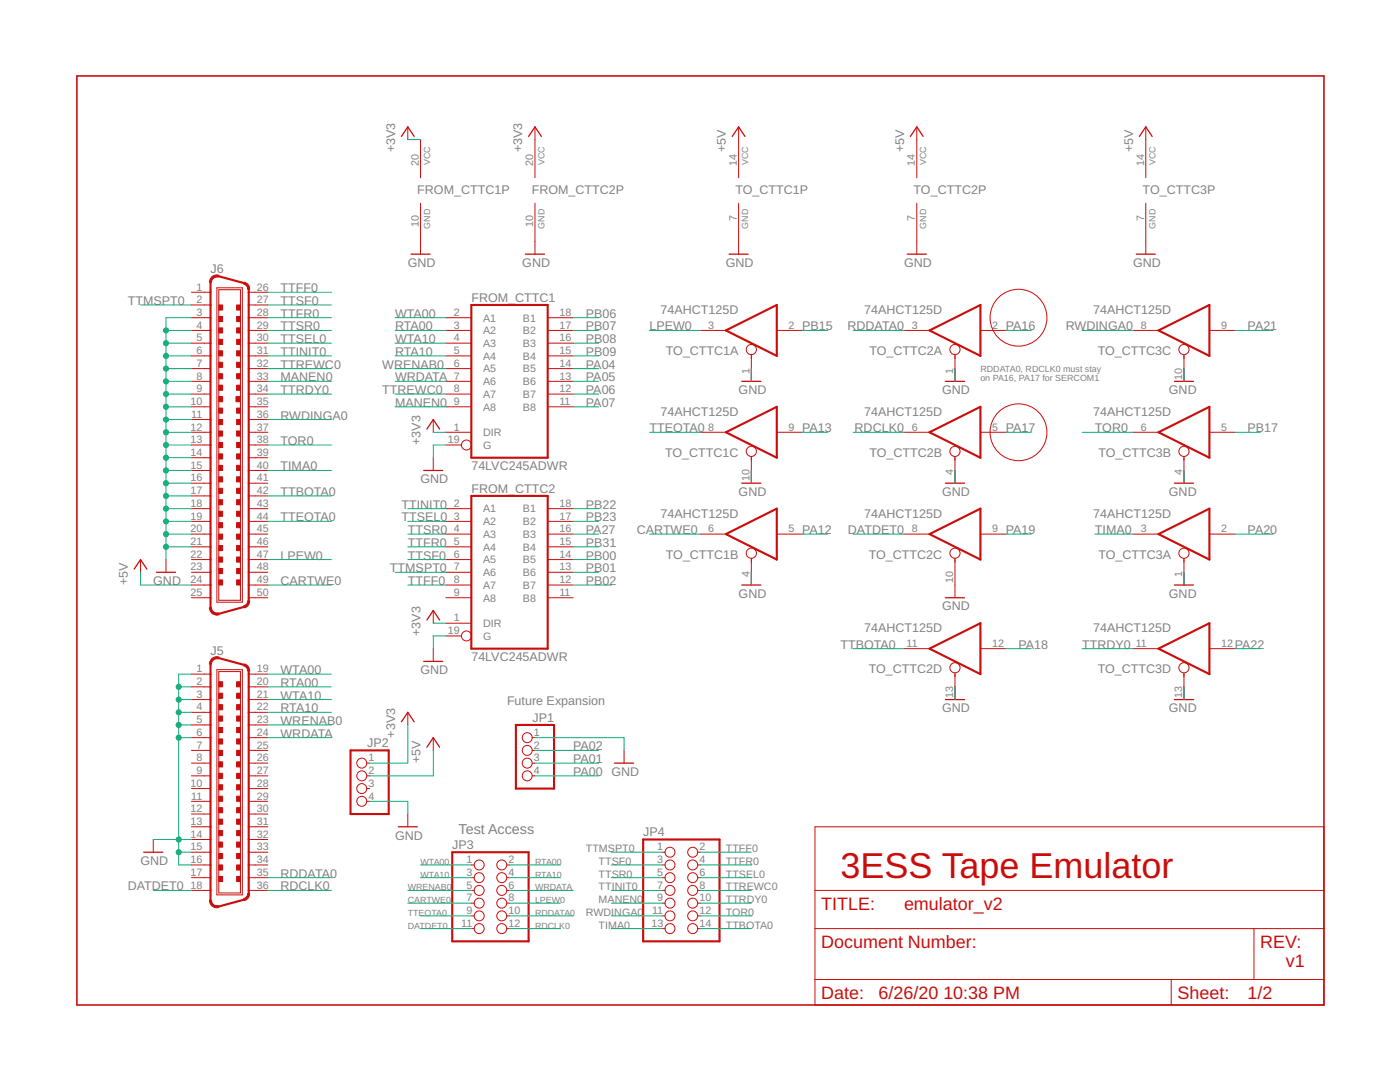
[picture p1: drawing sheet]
<svg xmlns="http://www.w3.org/2000/svg" width="279mm" height="216mm" viewBox="0 0 279 216" stroke-linecap="round" stroke-linejoin="round" font-family="sans-serif">
<g fill="none" stroke="#c90d0c" stroke-width=".2">
<path d="M81.4 25.3v2.6M83.9 27.9v7.6M106.8 25.3v10.2M147.4 25.3v10.2M183 25.3v10.2M228.7 25.3v10.2M38.2 58.3h3.8M43.3 57.4h5.1v62.8h-5.1zM43.7 57.8h4.3v62h-4.3zM49.6 58.3h3.8M83.9 40.6v10.1M106.8 40.6v10.1"/>
<path d="M147.4 40.6v10.1M183 40.6v10.1M228.7 40.6v10.1M38.2 63.4h3.8M38.2 65.9h3.8M38.2 68.5h3.8M38.2 71h3.8M38.2 73.6h3.8M38.2 76.1h3.8M38.2 78.6h3.8M38.2 60.9h3.8M49.6 63.4h3.8"/>
<path d="M49.6 65.9h3.8M49.6 68.5h3.8M49.6 71h3.8M49.6 73.6h3.8M49.6 76.1h3.8M49.6 78.6h3.8M49.6 60.9h3.8M89 63.4h5.1M89 65.9h5.1M89 68.5h5.1M89 71h5.1M89 73.6h5.1"/>
<path d="M89 76.1h5.1M89 78.6h5.1M109.3 63.4h5.1M109.3 65.9h5.1M109.3 68.5h5.1M109.3 71h5.1M109.3 73.6h5.1M109.3 76.1h5.1M109.3 78.6h5.1M139.8 65.9h5.1M149.9 70.8v5.3M155 65.9h5.1"/>
<path d="M180.4 65.9h5.1M190.6 70.8v5.3M195.7 65.9h5M226.1 65.9h5.1M236.3 70.8v5.3M241.4 65.9h5M38.2 86.3h3.8M38.2 81.2h3.8M38.2 88.8h3.8M38.2 83.7h3.8M38.2 91.3h3.8M38.2 93.9h3.8"/>
<path d="M38.2 96.4h3.8M38.2 99h3.8M49.6 86.3h3.8M49.6 81.2h3.8M49.6 88.8h3.8M49.6 83.7h3.8M49.6 91.3h3.8M49.6 93.9h3.8M49.6 96.4h3.8M49.6 99h3.8M86.5 83.7v2.6M86.5 91.3v2.6"/>
<path d="M89 86.3h5.1M89 81.2h5.1M89 88.8h3.1M109.3 81.2h5.1M139.8 86.3h5.1M149.9 91.1v5.3M155 86.3h5.1M180.4 86.3h5.1M190.6 91.1v5.3M195.7 86.3h5M226.1 86.3h5.1M236.3 91.1v5.3"/>
<path d="M241.4 86.3h5M28 111.7v2.5M33.1 111.7v2.5M38.2 101.5h3.8M38.2 104h3.8M38.2 106.6h3.8M38.2 109.1h3.8M38.2 111.7h3.8M38.2 114.2h3.8M38.2 116.7h3.8M38.2 119.3h3.8M49.6 101.5h3.8"/>
<path d="M49.6 104h3.8M49.6 106.6h3.8M49.6 109.1h3.8M49.6 111.7h3.8M49.6 114.2h3.8M49.6 116.7h3.8M49.6 119.3h3.8M89 101.5h5.1M89 104h5.1M89 106.6h5.1M89 109.1h5.1M89 111.7h5.1"/>
<path d="M89 114.2h5.1M89 116.7h5.1M89 119.3h5.1M109.3 101.5h5.1M109.3 104h5.1M109.3 106.6h5.1M109.3 109.1h5.1M109.3 111.7h5.1M109.3 114.2h5.1M109.3 116.7h5.1M109.3 119.3h5.1M139.8 106.6h5.1"/>
<path d="M149.9 111.4v5.3M155 106.6h5.1M180.4 106.6h5.1M190.6 111.4v7.9M195.7 106.6h5M226.1 106.6h5.1M236.3 111.4v5.3M241.4 106.6h5M38.2 134.5h3.8M38.2 137.1h3.8M38.2 139.6h3.8M43.3 133.6h5.1v45h-5.1z"/>
<path d="M43.7 134h4.3v44.2h-4.3zM49.6 134.5h3.8M49.6 137.1h3.8M49.6 139.6h3.8M86.5 121.8v2.6M86.5 129.4v2.6M89 124.4h5.1M89 126.9h3.1M180.4 129.4h5.1M190.6 134.3v5.3M195.7 129.4h5M226.1 129.4h5.1"/>
<path d="M236.3 134.3v5.3M241.4 129.4h5M38.2 142.1h3.8M38.2 144.7h3.8M38.2 147.2h3.8M38.2 154.8h3.8M38.2 157.4h3.8M38.2 159.9h3.8M38.2 149.7h3.8M38.2 152.3h3.8M49.6 142.1h3.8M49.6 144.7h3.8"/>
<path d="M49.6 147.2h3.8M49.6 154.8h3.8M49.6 157.4h3.8M49.6 159.9h3.8M49.6 149.7h3.8M49.6 152.3h3.8M73.2 154.8h.6M73.2 157.4h.6M73.2 159.9h.6M73.2 152.3h.6M81.4 142.1v2.6M86.5 147.2v2.5"/>
<path d="M106.2 147.2h.6M106.2 154.8h.6M106.2 149.7h.6M106.2 152.3h.6M124.5 149.7v2.6M30.6 167.5v2.6M38.2 165h3.8M38.2 177.7h3.8M38.2 170.1h3.8M38.2 172.6h3.8M38.2 175.1h3.8M38.2 167.5h3.8"/>
<path d="M38.2 162.4h3.8M49.6 165h3.8M49.6 177.7h3.8M49.6 170.1h3.8M49.6 172.6h3.8M49.6 175.1h3.8M49.6 167.5h3.8M49.6 162.4h3.8M81.4 162.4v2.6M94.1 177.7h.5M94.1 172.6h.5M94.1 175.1h.5"/>
<path d="M101.1 177.7h.6M101.1 172.6h.6M101.1 175.1h.6M132.2 177.7h.5M132.2 170.1h.5M132.2 172.6h.5M132.2 175.1h.5M139.2 177.7h.6M139.2 170.1h.6M139.2 172.6h.6M139.2 175.1h.6M162.6 165h101.6v35.5h-101.6z"/>
<path d="M162.6 177.7h101.6M94.1 185.3h.5M94.1 180.2h.5M94.1 182.8h.5M101.1 185.3h.6M101.1 180.2h.6M101.1 182.8h.6M132.2 185.3h.5M132.2 180.2h.5M132.2 182.8h.5M139.2 185.3h.6M139.2 180.2h.6"/>
<path d="M139.2 182.8h.6M162.6 185.3h101.6M162.6 195.5h101.6M233.7 195.5v5M250.3 185.3v10.2"/>
<circle cx="149.9" cy="69.7" r="1.02"/>
<circle cx="190.6" cy="69.7" r="1.02"/>
<circle cx="203.3" cy="63.4" r="5.7"/>
<circle cx="236.3" cy="69.7" r="1.02"/>
<circle cx="93.1" cy="88.8" r=".99"/>
<circle cx="149.9" cy="90.1" r="1.02"/>
<circle cx="190.6" cy="90.1" r="1.02"/>
<circle cx="203.3" cy="86.3" r="5.7"/>
<circle cx="236.3" cy="90.1" r="1.02"/>
<circle cx="149.9" cy="110.4" r="1.02"/>
<circle cx="190.6" cy="110.4" r="1.02"/>
<circle cx="236.3" cy="110.4" r="1.02"/>
<circle cx="93.1" cy="126.9" r=".99"/>
<circle cx="190.6" cy="133.2" r="1.02"/>
<circle cx="236.3" cy="133.2" r="1.02"/>
<circle cx="72.2" cy="152.3" r=".99"/>
<circle cx="72.2" cy="157.4" r=".99"/>
<circle cx="72.2" cy="154.8" r=".99"/>
<circle cx="72.2" cy="159.9" r=".99"/>
<circle cx="105.2" cy="152.3" r=".99"/>
<circle cx="105.2" cy="147.2" r=".99"/>
<circle cx="105.2" cy="149.7" r=".99"/>
<circle cx="105.2" cy="154.8" r=".99"/>
<circle cx="95.6" cy="172.6" r=".99"/>
<circle cx="95.6" cy="175.1" r=".99"/>
<circle cx="95.6" cy="177.7" r=".99"/>
<circle cx="100.1" cy="172.6" r=".99"/>
<circle cx="100.1" cy="177.7" r=".99"/>
<circle cx="100.1" cy="175.1" r=".99"/>
<circle cx="133.7" cy="172.6" r=".99"/>
<circle cx="133.7" cy="170.1" r=".99"/>
<circle cx="133.7" cy="175.1" r=".99"/>
<circle cx="133.7" cy="177.7" r=".99"/>
<circle cx="138.2" cy="172.6" r=".99"/>
<circle cx="138.2" cy="170.1" r=".99"/>
<circle cx="138.2" cy="175.1" r=".99"/>
<circle cx="138.2" cy="177.7" r=".99"/>
<circle cx="95.6" cy="180.2" r=".99"/>
<circle cx="95.6" cy="182.8" r=".99"/>
<circle cx="95.6" cy="185.3" r=".99"/>
<circle cx="100.1" cy="180.2" r=".99"/>
<circle cx="100.1" cy="182.8" r=".99"/>
<circle cx="100.1" cy="185.3" r=".99"/>
<circle cx="133.7" cy="180.2" r=".99"/>
<circle cx="133.7" cy="182.8" r=".99"/>
<circle cx="133.7" cy="185.3" r=".99"/>
<circle cx="138.2" cy="180.2" r=".99"/>
<circle cx="138.2" cy="182.8" r=".99"/>
<circle cx="138.2" cy="185.3" r=".99"/>
</g>
<g fill="none" stroke="#c90d0c" stroke-width=".42">
<path d="M42 56.4v64.9M43.6 55.1l5.1 1.4M49.6 57.7v62.1M94.1 60.9h15.2v30.4h-15.2zM144.9 65.9l10.1-5v10.1zM185.5 65.9l10.2-5v10.1zM231.2 65.9l10.2-5v10.1zM94.1 99h15.2v30.4h-15.2zM144.9 86.3l10.1-5.1v10.1zM185.5 86.3l10.2-5.1v10.1zM231.2 86.3l10.2-5.1v10.1zM144.9 106.6l10.1-5.1v10.2z"/>
<path d="M185.5 106.6l10.2-5.1v10.2zM231.2 106.6l10.2-5.1v10.2zM42 132.6v47.1M43.6 131.3l5.1 1.4M48.7 121.1l-5.1 1.4M49.6 133.9v44.3M185.5 129.4l10.2-5v10.1zM231.2 129.4l10.2-5v10.1zM70 149.7h7.6v12.7h-7.6zM103 144.7h7.6v12.7h-7.6zM48.7 179.5l-5.1 1.4M90.3 170.1h15.2v17.7h-15.2z"/>
<path d="M128.4 167.5h15.2v20.3h-15.2z"/>
</g>
<path d="M15.3 15.2h248.9v185.3h-248.9z" fill="none" stroke="#c90d0c" stroke-width=".32"/>
<g fill="#c90d0c" stroke="#c90d0c" stroke-width=".2">
<path d="M41.8 121.3h.4l.2 .5 .4 .4 .8 .1 .1 .4a1.46 1.46 0 0 1-1.9-1.4z" fill-rule="evenodd"/>
<path d="M42.2 55.3l.6-.4h.9l-.1 .4-.8 .1-.4 .4-.2 .5h-.4l.1-.5z" fill-rule="evenodd"/>
<path d="M49.4 119.9h.4v.5a1.39 1.39 0 0 1-1.1 .9l-.1-.4 .3-.1a.97 .97 0 0 0 .5-.9z" fill-rule="evenodd"/>
<path d="M48.7 56.3h.2a1.36 1.36 0 0 1 .9 1.4h-.4a1.04 1.04 0 0 0-.8-1z" fill-rule="evenodd"/>
<path d="M41.8 179.7h.4l.2 .5a1.08 1.08 0 0 0 1.2 .5l.1 .4a1.46 1.46 0 0 1-1.9-1.4z" fill-rule="evenodd"/>
<path d="M42.2 131.4l.6-.3h.9l-.1 .4-.8 .1a1.04 1.04 0 0 0-.6 .9h-.4v-.1z" fill-rule="evenodd"/>
<path d="M49.4 178.3h.4v.5a1.39 1.39 0 0 1-1.1 .9l-.1-.4 .3-.1a.97 .97 0 0 0 .5-.9z" fill-rule="evenodd"/>
<path d="M48.7 132.5h.2a1.4 1.4 0 0 1 .9 1.4h-.4a1.04 1.04 0 0 0-.8-1z" fill-rule="evenodd"/>
</g>
<g fill="#c90d0c" stroke="#c90d0c" stroke-width=".2">
<path d="M43.7 60.9h.7v1h-.7z"/>
<path d="M43.7 63.1h.7v1.1h-.7z"/>
<path d="M47.2 60.9h.8v1h-.8z"/>
<path d="M47.2 63.1h.8v1.1h-.8z"/>
<path d="M43.7 65.4h.7v1h-.7z"/>
<path d="M43.7 67.7h.7v1h-.7z"/>
<path d="M47.2 65.4h.8v1h-.8z"/>
<path d="M47.2 67.7h.8v1h-.8z"/>
<path d="M43.7 70h.7v1h-.7z"/>
<path d="M43.7 108.9h.7v1h-.7z"/>
<path d="M47.2 108.9h.8v1h-.8z"/>
<path d="M47.2 111.1h.8v1.1h-.8z"/>
<path d="M43.7 111.1h.7v1.1h-.7z"/>
<path d="M43.7 113.4h.7v1h-.7z"/>
<path d="M47.2 106.6h.8v1h-.8z"/>
<path d="M47.2 113.4h.8v1h-.8z"/>
<path d="M43.7 115.7h.7v1h-.7z"/>
<path d="M47.2 115.7h.8v1h-.8z"/>
<path d="M43.7 72.3h.7v1h-.7z"/>
<path d="M43.7 104.3h.7v1h-.7z"/>
<path d="M43.7 106.6h.7v1h-.7z"/>
<path d="M47.2 104.3h.8v1h-.8z"/>
<path d="M47.2 72.3h.8v1h-.8z"/>
<path d="M47.2 70h.8v1h-.8z"/>
<path d="M43.7 81.4h.7v1h-.7z"/>
<path d="M43.7 83.7h.7v1h-.7z"/>
<path d="M43.7 86h.7v1h-.7z"/>
<path d="M43.7 88.3h.7v1h-.7z"/>
<path d="M43.7 99.7h.7v1h-.7z"/>
<path d="M43.7 102h.7v1h-.7z"/>
<path d="M47.2 81.4h.8v1h-.8z"/>
<path d="M47.2 83.7h.8v1h-.8z"/>
<path d="M47.2 86h.8v1h-.8z"/>
<path d="M47.2 88.3h.8v1h-.8z"/>
<path d="M47.2 99.7h.8v1h-.8z"/>
<path d="M47.2 102h.8v1h-.8z"/>
<path d="M43.7 74.6h.7v1h-.7z"/>
<path d="M47.2 74.6h.8v1h-.8z"/>
<path d="M43.7 76.9h.7v1h-.7z"/>
<path d="M47.2 76.9h.8v1h-.8z"/>
<path d="M43.7 79.1h.7v1.1h-.7z"/>
<path d="M47.1 79.1h.8v1.1h-.8z"/>
<path d="M43.7 90.6h.7v1h-.7z"/>
<path d="M43.7 92.9h.7v1h-.7z"/>
<path d="M43.7 95.1h.7v1.1h-.7z"/>
<path d="M43.7 97.4h.7v1h-.7z"/>
<path d="M47.2 90.6h.8v1h-.8z"/>
<path d="M47.2 92.9h.8v1h-.8z"/>
<path d="M47.2 95.1h.8v1.1h-.8z"/>
<path d="M47.2 97.4h.8v1h-.8z"/>
<path d="M43.7 136h.7v1.1h-.7z"/>
<path d="M43.7 138.3h.7v1h-.7z"/>
<path d="M47.2 136h.8v1.1h-.8z"/>
<path d="M47.2 138.3h.8v1h-.8z"/>
<path d="M43.7 140.6h.7v1h-.7z"/>
<path d="M43.7 142.9h.7v1h-.7z"/>
<path d="M47.2 140.6h.8v1h-.8z"/>
<path d="M47.2 142.9h.8v1h-.8z"/>
<path d="M43.7 145.2h.7v1h-.7z"/>
<path d="M43.7 168h.7v1h-.7z"/>
<path d="M47.2 168h.8v1h-.8z"/>
<path d="M47.2 170.3h.8v1h-.8z"/>
<path d="M43.7 170.3h.7v1h-.7z"/>
<path d="M43.7 172.6h.7v1h-.7z"/>
<path d="M47.2 165.7h.8v1.1h-.8z"/>
<path d="M47.2 172.6h.8v1h-.8z"/>
<path d="M43.7 174.9h.7v1h-.7z"/>
<path d="M47.2 174.9h.8v1h-.8z"/>
<path d="M43.7 147.4h.7v1.1h-.7z"/>
<path d="M43.7 163.4h.7v1.1h-.7z"/>
<path d="M43.7 165.7h.7v1.1h-.7z"/>
<path d="M47.2 163.4h.8v1.1h-.8z"/>
<path d="M47.2 147.4h.8v1.1h-.8z"/>
<path d="M47.2 145.2h.8v1h-.8z"/>
<path d="M43.7 149.7h.7v1h-.7z"/>
<path d="M43.7 152h.7v1h-.7z"/>
<path d="M43.7 154.3h.7v1h-.7z"/>
<path d="M43.7 156.6h.7v1h-.7z"/>
<path d="M43.7 158.9h.7v1h-.7z"/>
<path d="M43.7 161.2h.7v1h-.7z"/>
<path d="M47.2 149.7h.8v1h-.8z"/>
<path d="M47.2 152h.8v1h-.8z"/>
<path d="M47.2 154.3h.8v1h-.8z"/>
<path d="M47.2 156.6h.8v1h-.8z"/>
<path d="M47.2 158.9h.8v1h-.8z"/>
<path d="M47.2 161.2h.8v1h-.8z"/>
</g>
<g fill="none" stroke="#c90d0c" stroke-width=".25">
<path d="M80.1 27.2l1.3-1.9 1.3 1.9M105.5 27.2l1.3-1.9 1.2 1.9M146.1 27.2l1.3-1.9 1.3 1.9M181.7 27.2l1.3-1.9 1.2 1.9M227.4 27.2l1.3-1.9 1.2 1.9M82 50.7h3.8M104.9 50.7h3.8M145.5 50.7h3.8M181.1 50.7h3.8M226.8 50.7h3.8M148 76.1h3.8M188.7 76.1h3.8"/>
<path d="M234.4 76.1h3.8M84.6 93.9h3.7M85.2 85.6l1.3-1.9 1.2 1.9M148 96.4h3.8M188.7 96.4h3.8M234.4 96.4h3.8M26.8 113.6l1.2-1.9 1.3 1.9M31.2 114.2h3.8M148 116.7h3.8M188.7 119.3h3.8M234.4 116.7h3.8M84.6 132h3.7"/>
<path d="M85.2 123.7l1.3-1.9 1.2 1.9M188.7 139.6h3.8M234.4 139.6h3.8M80.1 144l1.3-1.9 1.3 1.9M85.2 149.1l1.3-1.9 1.2 1.9M122.6 152.3h3.8M28.7 170.1h3.8M79.5 165h3.8"/>
</g>
<g fill="none" stroke="#0dab76" stroke-width=".2">
<path d="M81.4 27.9h2.5M53.4 58.3h12.7M28 60.9h10.2M33.1 65.9h5.1M33.1 71h5.1M33.1 76.1h5.1M33.1 73.6h5.1M33.1 68.5h5.1M33.1 78.6h5.1M38.2 63.4h-5.1v48.3M53.4 65.9h12.7M53.4 71h12.7"/>
<path d="M53.4 76.1h12.7M53.4 73.6h12.7M53.4 63.4h12.7M53.4 68.5h12.7M53.4 60.9h12.7M53.4 78.6h12.7M78.8 65.9h10.2M78.8 71h10.2M78.8 76.1h10.2M78.8 73.6h10.2M78.8 63.4h10.2M78.8 68.5h10.2"/>
<path d="M78.8 78.6h10.2M114.4 65.9h5.1M114.4 71h5.1M114.4 76.1h5.1M114.4 73.6h5.1M114.4 63.4h5.1M114.4 68.5h5.1M114.4 78.6h5.1M129.6 65.9h10.2M149.9 73.6v2.5M160.1 65.9h5.1M170.3 65.9h10.1"/>
<path d="M190.6 73.6v2.5M200.7 65.9h5.1M216 65.9h10.1M236.3 73.6v2.5M246.4 65.9h7.7M33.1 86.3h5.1M33.1 81.2h5.1M33.1 83.7h5.1M33.1 93.9h5.1M33.1 88.8h5.1M33.1 99h5.1M33.1 96.4h5.1"/>
<path d="M33.1 91.3h5.1M53.4 83.7h12.7M53.4 93.9h12.7M53.4 88.8h12.7M53.4 99h12.7M78.8 81.2h10.2M86.5 86.3h2.5M89 88.8h-2.5v2.5M114.4 81.2h5.1M129.6 86.3h10.2M149.9 93.9v2.5M160.1 86.3h5.1"/>
<path d="M170.3 86.3h10.1M190.6 93.9v2.5M200.7 86.3h5.1M216 86.3h10.1M236.3 93.9v2.5M246.4 86.3h5.1M28 114.2v2.5h10.2M33.1 106.6h5.1M33.1 104h5.1M33.1 109.1h5.1M33.1 101.5h5.1M53.4 116.7h12.7"/>
<path d="M53.4 111.7h12.7M53.4 104h12.7M78.8 114.2h10.2M81.4 106.6h7.6M81.4 116.7h7.6M81.4 111.7h7.6M81.4 104h7.6M81.4 109.1h7.6M81.4 101.5h7.6M114.4 106.6h5.1M114.4 116.7h7.6M114.4 111.7h5.1"/>
<path d="M114.4 104h5.1M114.4 109.1h5.1M114.4 101.5h5.1M114.4 114.2h5.1M129.6 106.6h10.2M149.9 114.2v2.5M160.1 106.6h5.1M170.3 106.6h10.1M200.7 106.6h5.1M218.5 106.6h7.6M236.3 114.2v2.5M246.4 106.6h7.7"/>
<path d="M35.7 137.1h2.5M35.7 139.6h2.5M38.2 134.5h-2.5v38.1h2.5M53.4 137.1h12.7M53.4 134.5h12.7M53.4 139.6h12.7M86.5 124.4h2.5M89 126.9h-2.5v2.5M170.3 129.4h10.1M190.6 137.1v2.5M200.7 129.4h5.1M216 129.4h10.1"/>
<path d="M236.3 137.1v2.5M246.4 129.4h5.1M35.7 142.1h2.5M35.7 147.2h2.5M35.7 144.7h2.5M53.4 142.1h12.7M53.4 147.2h12.7M53.4 144.7h12.7M73.8 159.9h7.6v2.5M81.4 144.7v7.6h-7.6M86.5 149.7v5.1h-12.7M106.8 147.2h17.7v2.5"/>
<path d="M106.8 154.8h12.7M106.8 152.3h12.7M106.8 149.7h12.7M30.6 177.7h7.6M30.6 167.5h7.6M35.7 170.1h2.5M53.4 177.7h12.7M53.4 175.1h12.7M81.4 177.7h12.7M83.9 175.1h10.2M83.9 172.6h10.2M101.7 177.7h12.7"/>
<path d="M101.7 175.1h10.1M101.7 172.6h10.1M122 177.7h10.2M122 175.1h10.2M122 172.6h10.2M122 170.1h10.2M139.8 177.7h10.1M139.8 175.1h10.1M139.8 172.6h10.1M139.8 170.1h10.1M81.4 180.2h12.7M83.9 185.3h10.2"/>
<path d="M83.9 182.8h10.2M101.7 185.3h10.1M101.7 182.8h12.7M101.7 180.2h10.1M122 185.3h10.2M122 182.8h10.2M122 180.2h10.2M139.8 185.3h10.1M139.8 182.8h10.1M139.8 180.2h10.1"/>
</g>
<g fill="#0dab76" stroke="#0dab76" stroke-width=".2">
<circle cx="33.1" cy="109.1" r=".51"/>
<circle cx="33.1" cy="106.6" r=".51"/>
<circle cx="33.1" cy="104" r=".51"/>
<circle cx="33.1" cy="93.9" r=".51"/>
<circle cx="33.1" cy="99" r=".51"/>
<circle cx="33.1" cy="96.4" r=".51"/>
<circle cx="33.1" cy="88.8" r=".51"/>
<circle cx="33.1" cy="101.5" r=".51"/>
<circle cx="33.1" cy="73.6" r=".51"/>
<circle cx="33.1" cy="76.1" r=".51"/>
<circle cx="33.1" cy="83.7" r=".51"/>
<circle cx="33.1" cy="65.9" r=".51"/>
<circle cx="33.1" cy="91.3" r=".51"/>
<circle cx="33.1" cy="86.3" r=".51"/>
<circle cx="33.1" cy="81.2" r=".51"/>
<circle cx="33.1" cy="68.5" r=".51"/>
<circle cx="33.1" cy="78.6" r=".51"/>
<circle cx="33.1" cy="71" r=".51"/>
<circle cx="35.7" cy="170.1" r=".51"/>
<circle cx="35.7" cy="167.5" r=".51"/>
<circle cx="35.7" cy="142.1" r=".51"/>
<circle cx="35.7" cy="147.2" r=".51"/>
<circle cx="35.7" cy="144.7" r=".51"/>
<circle cx="35.7" cy="137.1" r=".51"/>
<circle cx="35.7" cy="139.6" r=".51"/>
</g>
<text font-size="7.2" fill="#c90d0c" x="167.7" y="175.1">3ESS Tape Emulator</text>
<g font-size="3.6" fill="#c90d0c">
<text x="163.9" y="181.5">TITLE:</text>
<text x="180.4" y="181.5">emulator_v2</text>
<text x="163.9" y="189.1">Document Number:</text>
<text x="251.5" y="189.1">REV:</text>
<text x="256.6" y="192.9">v1</text>
<text x="163.9" y="199.3">Date:</text>
<text x="175.3" y="199.3">6/26/20</text>
<text x="188.3" y="199.3">10:38 PM</text>
<text x="235" y="199.3">Sheet:</text>
<text x="249" y="199.3">1/2</text>
</g>
<text font-size="2.9" fill="#808080" x="91.5" y="166.5">Test Access</text>
<g font-size="2.5" fill="#808080">
<text x="78.8" y="30.4" transform="rotate(-90 78.8 30.4)">+3V3</text>
<text x="104.2" y="30.4" transform="rotate(-90 104.2 30.4)">+3V3</text>
<text x="144.9" y="30.4" transform="rotate(-90 144.9 30.4)">+5V</text>
<text x="180.4" y="30.4" transform="rotate(-90 180.4 30.4)">+5V</text>
<text x="226.1" y="30.4" transform="rotate(-90 226.1 30.4)">+5V</text>
<text x="83.3" y="38.6">FROM_CTTC1P</text>
<text x="106.1" y="38.6">FROM_CTTC2P</text>
<text x="146.8" y="38.6">TO_CTTC1P</text>
<text x="182.3" y="38.6">TO_CTTC2P</text>
<text x="228" y="38.6">TO_CTTC3P</text>
<text x="81.4" y="53.2">GND</text>
<text x="104.2" y="53.2">GND</text>
<text x="144.9" y="53.2">GND</text>
<text x="180.4" y="53.2">GND</text>
<text x="226.1" y="53.2">GND</text>
<text x="42" y="54.5">J6</text>
<text x="56" y="58.3">TTFF0</text>
<text x="25.5" y="60.9">TTMSPT0</text>
<text x="56" y="63.4">TTFR0</text>
<text x="56" y="65.9">TTSR0</text>
<text x="56" y="60.9">TTSF0</text>
<text x="78.8" y="65.9">RTA00</text>
<text x="78.8" y="63.4">WTA00</text>
<text x="94.1" y="60.2">FROM_CTTC1</text>
<text x="116.9" y="65.9">PB07</text>
<text x="116.9" y="63.4">PB06</text>
<text x="129.6" y="65.9">LPEW0</text>
<text x="131.8" y="62.6">74AHCT125D</text>
<text x="160.1" y="65.9">PB15</text>
<text x="169.1" y="65.9">RDDATA0</text>
<text x="172.5" y="62.6">74AHCT125D</text>
<text x="200.7" y="65.9">PA16</text>
<text x="212.7" y="65.9">RWDINGA0</text>
<text x="218.2" y="62.6">74AHCT125D</text>
<text x="249" y="65.9">PA21</text>
<text x="56" y="71">TTINIT0</text>
<text x="56" y="68.5">TTSEL0</text>
<text x="78.8" y="71">RTA10</text>
<text x="78.8" y="68.5">WTA10</text>
<text x="116.9" y="71">PB09</text>
<text x="116.9" y="68.5">PB08</text>
<text x="132.9" y="70.9">TO_CTTC1A</text>
<text x="173.5" y="70.9">TO_CTTC2A</text>
<text x="219.1" y="70.9">TO_CTTC3C</text>
<text x="56" y="76.1">MANEN0</text>
<text x="56" y="73.6">TTREWC0</text>
<text x="76.3" y="73.6">WRENAB0</text>
<text x="78.8" y="76.1">WRDATA</text>
<text x="116.9" y="76.1">PA05</text>
<text x="116.9" y="73.6">PA04</text>
<text x="56" y="83.7">RWDINGA0</text>
<text x="56" y="78.6">TTRDY0</text>
<text x="76.3" y="78.6">TTREWC0</text>
<text x="78.8" y="81.2">MANEN0</text>
<text x="116.9" y="78.6">PA06</text>
<text x="116.9" y="81.2">PA07</text>
<text x="131.8" y="83">74AHCT125D</text>
<text x="147.4" y="78.6">GND</text>
<text x="172.5" y="83">74AHCT125D</text>
<text x="188" y="78.6">GND</text>
<text x="218.2" y="83">74AHCT125D</text>
<text x="233.3" y="78.6">GND</text>
<text x="56" y="88.8">TOR0</text>
<text x="83.9" y="88.8" transform="rotate(-90 83.9 88.8)">+3V3</text>
<text x="129.6" y="86.3">TTEOTA0</text>
<text x="160.1" y="86.3">PA13</text>
<text x="170.6" y="86.3">RDCLK0</text>
<text x="200.7" y="86.3">PA17</text>
<text x="218.5" y="86.3">TOR0</text>
<text x="249" y="86.3">PB17</text>
<text x="56" y="93.9">TIMA0</text>
<text x="94.1" y="93.9">74LVC245ADWR</text>
<text x="132.7" y="91.2">TO_CTTC1C</text>
<text x="173.5" y="91.2">TO_CTTC2B</text>
<text x="219.2" y="91.2">TO_CTTC3B</text>
<text x="56" y="99">TTBOTA0</text>
<text x="80.1" y="101.5">TTINIT0</text>
<text x="83.9" y="96.4">GND</text>
<text x="94.1" y="98.3">FROM_CTTC2</text>
<text x="116.9" y="101.5">PB22</text>
<text x="147.4" y="99">GND</text>
<text x="188" y="99">GND</text>
<text x="233.3" y="99">GND</text>
<text x="56" y="104">TTEOTA0</text>
<text x="80.1" y="104">TTSEL0</text>
<text x="81.4" y="106.6">TTSR0</text>
<text x="116.9" y="104">PB23</text>
<text x="116.9" y="106.6">PA27</text>
<text x="127.1" y="106.6">CARTWE0</text>
<text x="131.8" y="103.3">74AHCT125D</text>
<text x="160.1" y="106.6">PA12</text>
<text x="169.2" y="106.6">DATDET0</text>
<text x="172.5" y="103.3">74AHCT125D</text>
<text x="200.7" y="106.6">PA19</text>
<text x="218.2" y="103.3">74AHCT125D</text>
<text x="218.5" y="106.6">TIMA0</text>
<text x="249" y="106.6">PA20</text>
<text x="56" y="111.7">LPEW0</text>
<text x="81.4" y="109.1">TTFR0</text>
<text x="81.4" y="111.7">TTSF0</text>
<text x="116.9" y="111.7">PB00</text>
<text x="116.9" y="109.1">PB31</text>
<text x="132.9" y="111.5">TO_CTTC1B</text>
<text x="173.4" y="111.5">TO_CTTC2C</text>
<text x="219.2" y="111.5">TO_CTTC3A</text>
<text x="25.5" y="116.7" transform="rotate(-90 25.5 116.7)">+5V</text>
<text x="30.6" y="116.7">GND</text>
<text x="56" y="116.7">CARTWE0</text>
<text x="77.8" y="114.2">TTMSPT0</text>
<text x="81.4" y="116.7">TTFF0</text>
<text x="116.9" y="116.7">PB02</text>
<text x="116.9" y="114.2">PB01</text>
<text x="147.4" y="119.3">GND</text>
<text x="233.3" y="119.3">GND</text>
<text x="188" y="121.8">GND</text>
<text x="42" y="130.7">J5</text>
<text x="83.9" y="126.9" transform="rotate(-90 83.9 126.9)">+3V3</text>
<text x="94.1" y="132">74LVC245ADWR</text>
<text x="167.7" y="129.4">TTBOTA0</text>
<text x="172.5" y="126.1">74AHCT125D</text>
<text x="203.3" y="129.4">PA18</text>
<text x="216" y="129.4">TTRDY0</text>
<text x="218.2" y="126.1">74AHCT125D</text>
<text x="246.4" y="129.4">PA22</text>
<text x="56" y="137">RTA00</text>
<text x="56" y="134.5">WTA00</text>
<text x="83.9" y="134.5">GND</text>
<text x="173.4" y="134.4">TO_CTTC2D</text>
<text x="219.1" y="134.4">TO_CTTC3D</text>
<text x="56" y="142.1">RTA10</text>
<text x="56" y="139.6">WTA10</text>
<text x="101.2" y="140.6">Future Expansion</text>
<text x="188" y="142.1">GND</text>
<text x="233.3" y="142.1">GND</text>
<text x="56" y="147.2">WRDATA</text>
<text x="56" y="144.7">WRENAB0</text>
<text x="73.3" y="149.1">JP2</text>
<text x="78.8" y="147.2" transform="rotate(-90 78.8 147.2)">+3V3</text>
<text x="106.3" y="144">JP1</text>
<text x="114.4" y="149.7">PA02</text>
<text x="83.9" y="152.3" transform="rotate(-90 83.9 152.3)">+5V</text>
<text x="114.4" y="152.3">PA01</text>
<text x="114.4" y="154.8">PA00 GND</text>
<text x="78.8" y="167.5">GND</text>
<text x="128.4" y="166.9">JP4</text>
<text x="28" y="172.6">GND</text>
<text x="90.3" y="169.4">JP3</text>
<text x="25.5" y="177.7">DATDET0</text>
<text x="56" y="177.7">RDCLK0</text>
<text x="56" y="175.1">RDDATA0</text>
</g>
<g font-size="2.1" fill="#808080">
<text x="83.6" y="33.1" transform="rotate(-90 83.6 33.1)">20</text>
<text x="106.4" y="33.1" transform="rotate(-90 106.4 33.1)">20</text>
<text x="147" y="33.1" transform="rotate(-90 147 33.1)">14</text>
<text x="182.6" y="33.1" transform="rotate(-90 182.6 33.1)">14</text>
<text x="228.3" y="33.1" transform="rotate(-90 228.3 33.1)">14</text>
<text x="83.6" y="45.3" transform="rotate(-90 83.6 45.3)">10</text>
<text x="106.4" y="45.3" transform="rotate(-90 106.4 45.3)">10</text>
<text x="147" y="44.1" transform="rotate(-90 147 44.1)">7</text>
<text x="182.6" y="44.1" transform="rotate(-90 182.6 44.1)">7</text>
<text x="228.3" y="44.1" transform="rotate(-90 228.3 44.1)">7</text>
<text x="39.2" y="58">1</text>
<text x="51.3" y="58">26</text>
<text x="39.2" y="60.5">2</text>
<text x="39.2" y="63">3</text>
<text x="39.2" y="65.6">4</text>
<text x="51.3" y="60.5">27</text>
<text x="51.3" y="63">28</text>
<text x="51.3" y="65.6">29</text>
<text x="90.6" y="63">2</text>
<text x="90.6" y="65.6">3</text>
<text x="96.4" y="64.2">A1</text>
<text x="104.4" y="64.2">B1</text>
<text x="111.6" y="65.6">17</text>
<text x="111.6" y="63">18</text>
<text x="141.3" y="65.6">3</text>
<text x="157.4" y="65.6">2</text>
<text x="182" y="65.6">3</text>
<text x="198" y="65.6">2</text>
<text x="227.7" y="65.6">8</text>
<text x="243.7" y="65.6">9</text>
<text x="39.2" y="68.1">5</text>
<text x="39.2" y="70.7">6</text>
<text x="51.3" y="68.1">30</text>
<text x="51.3" y="70.7">31</text>
<text x="90.6" y="68.1">4</text>
<text x="90.6" y="70.7">5</text>
<text x="96.4" y="66.7">A2</text>
<text x="96.4" y="69.2">A3</text>
<text x="96.4" y="71.8">A4</text>
<text x="104.4" y="71.8">B4</text>
<text x="104.4" y="69.2">B3</text>
<text x="104.4" y="66.7">B2</text>
<text x="111.6" y="70.7">15</text>
<text x="111.6" y="68.1">16</text>
<text x="39.2" y="73.2">7</text>
<text x="39.2" y="75.7">8</text>
<text x="51.3" y="73.2">32</text>
<text x="51.3" y="75.7">33</text>
<text x="90.6" y="73.2">6</text>
<text x="90.6" y="75.7">7</text>
<text x="96.4" y="74.3">A5</text>
<text x="96.4" y="76.9">A6</text>
<text x="104.4" y="76.9">B6</text>
<text x="104.4" y="74.3">B5</text>
<text x="111.6" y="75.7">13</text>
<text x="111.6" y="73.2">14</text>
<text x="149.6" y="74.5" transform="rotate(-90 149.6 74.5)">1</text>
<text x="190.2" y="74.5" transform="rotate(-90 190.2 74.5)">1</text>
<text x="235.9" y="75.7" transform="rotate(-90 235.9 75.7)">10</text>
<text x="38" y="80.8">10</text>
<text x="38.2" y="83.4">11</text>
<text x="39.2" y="78.3">9</text>
<text x="51.3" y="78.3">34</text>
<text x="51.3" y="80.8">35</text>
<text x="51.3" y="83.4">36</text>
<text x="90.6" y="78.3">8</text>
<text x="90.6" y="80.8">9</text>
<text x="96.4" y="79.4">A7</text>
<text x="96.4" y="81.9">A8</text>
<text x="104.4" y="81.9">B8</text>
<text x="104.4" y="79.4">B7</text>
<text x="111.6" y="80.8">11</text>
<text x="111.6" y="78.3">12</text>
<text x="38" y="85.9">12</text>
<text x="38" y="88.4">13</text>
<text x="51.3" y="85.9">37</text>
<text x="51.3" y="88.4">38</text>
<text x="89.4" y="88.4">19</text>
<text x="90.6" y="85.9">1</text>
<text x="96.4" y="87">DIR</text>
<text x="96.4" y="89.6">G</text>
<text x="141.3" y="85.9">8</text>
<text x="157.4" y="85.9">9</text>
<text x="182" y="85.9">6</text>
<text x="198" y="85.9">5</text>
<text x="227.7" y="85.9">6</text>
<text x="243.7" y="85.9">5</text>
<text x="38" y="91">14</text>
<text x="38" y="93.5">15</text>
<text x="51.3" y="91">39</text>
<text x="51.3" y="93.5">40</text>
<text x="190.2" y="94.9" transform="rotate(-90 190.2 94.9)">4</text>
<text x="235.9" y="94.9" transform="rotate(-90 235.9 94.9)">4</text>
<text x="38" y="96.1">16</text>
<text x="38" y="98.6">17</text>
<text x="38" y="101.1">18</text>
<text x="51.3" y="96.1">41</text>
<text x="51.3" y="98.6">42</text>
<text x="51.3" y="101.1">43</text>
<text x="90.6" y="101.1">2</text>
<text x="111.6" y="101.1">18</text>
<text x="149.6" y="96" transform="rotate(-90 149.6 96)">10</text>
<text x="38" y="103.7">19</text>
<text x="38" y="106.2">20</text>
<text x="51.3" y="103.7">44</text>
<text x="51.3" y="106.2">45</text>
<text x="90.6" y="103.7">3</text>
<text x="90.6" y="106.2">4</text>
<text x="96.4" y="102.3">A1</text>
<text x="96.4" y="104.8">A2</text>
<text x="96.4" y="107.3">A3</text>
<text x="104.4" y="107.3">B3</text>
<text x="104.4" y="104.8">B2</text>
<text x="104.4" y="102.3">B1</text>
<text x="111.6" y="106.2">16</text>
<text x="111.6" y="103.7">17</text>
<text x="141.3" y="106.2">6</text>
<text x="157.4" y="106.2">5</text>
<text x="182" y="106.2">8</text>
<text x="198" y="106.2">9</text>
<text x="227.7" y="106.2">3</text>
<text x="243.7" y="106.2">2</text>
<text x="38" y="108.8">21</text>
<text x="38" y="111.3">22</text>
<text x="38" y="113.8">23</text>
<text x="51.3" y="108.8">46</text>
<text x="51.3" y="111.3">47</text>
<text x="51.3" y="113.8">48</text>
<text x="90.6" y="108.8">5</text>
<text x="90.6" y="111.3">6</text>
<text x="90.6" y="113.8">7</text>
<text x="96.4" y="109.9">A4</text>
<text x="96.4" y="112.4">A5</text>
<text x="104.4" y="112.4">B5</text>
<text x="104.4" y="109.9">B4</text>
<text x="111.6" y="113.8">13</text>
<text x="111.6" y="111.3">14</text>
<text x="111.6" y="108.8">15</text>
<text x="38" y="116.4">24</text>
<text x="38" y="118.9">25</text>
<text x="51.3" y="116.4">49</text>
<text x="51.3" y="118.9">50</text>
<text x="90.6" y="116.4">8</text>
<text x="90.6" y="118.9">9</text>
<text x="96.4" y="115">A6</text>
<text x="96.4" y="117.5">A7</text>
<text x="104.4" y="117.5">B7</text>
<text x="104.4" y="115">B6</text>
<text x="111.6" y="118.9">11</text>
<text x="111.6" y="116.4">12</text>
<text x="149.6" y="115.2" transform="rotate(-90 149.6 115.2)">4</text>
<text x="190.2" y="116.4" transform="rotate(-90 190.2 116.4)">10</text>
<text x="235.9" y="115.2" transform="rotate(-90 235.9 115.2)">1</text>
<text x="90.6" y="124">1</text>
<text x="96.4" y="125.1">DIR</text>
<text x="96.4" y="120">A8</text>
<text x="104.4" y="120">B8</text>
<text x="89.4" y="126.5">19</text>
<text x="96.4" y="127.6">G</text>
<text x="180.9" y="129.1">11</text>
<text x="198" y="129.1">12</text>
<text x="226.6" y="129.1">11</text>
<text x="243.7" y="129.1">12</text>
<text x="39.2" y="134.2">1</text>
<text x="39.2" y="136.7">2</text>
<text x="51.3" y="134.2">19</text>
<text x="51.3" y="136.7">20</text>
<text x="39.2" y="139.2">3</text>
<text x="39.2" y="141.8">4</text>
<text x="51.3" y="139.2">21</text>
<text x="51.3" y="141.8">22</text>
<text x="190.2" y="139.2" transform="rotate(-90 190.2 139.2)">13</text>
<text x="235.9" y="139.2" transform="rotate(-90 235.9 139.2)">13</text>
<text x="39.2" y="144.3">5</text>
<text x="39.2" y="146.8">6</text>
<text x="39.2" y="149.4">7</text>
<text x="51.3" y="144.3">23</text>
<text x="51.3" y="146.8">24</text>
<text x="51.3" y="149.4">25</text>
<text x="106.6" y="146.8">1</text>
<text x="106.6" y="149.4">2</text>
<text x="39.2" y="151.9">8</text>
<text x="39.2" y="154.5">9</text>
<text x="51.3" y="151.9">26</text>
<text x="51.3" y="154.5">27</text>
<text x="73.6" y="151.9">1</text>
<text x="73.6" y="154.5">2</text>
<text x="106.6" y="151.9">3</text>
<text x="106.6" y="154.5">4</text>
<text x="38" y="157">10</text>
<text x="38.2" y="159.5">11</text>
<text x="51.3" y="157">28</text>
<text x="51.3" y="159.5">29</text>
<text x="73.6" y="157">3</text>
<text x="73.6" y="159.5">4</text>
<text x="38" y="162.1">12</text>
<text x="38" y="164.6">13</text>
<text x="38" y="167.2">14</text>
<text x="51.3" y="162.1">30</text>
<text x="51.3" y="164.6">31</text>
<text x="51.3" y="167.2">32</text>
<text x="38" y="169.7">15</text>
<text x="38" y="172.2">16</text>
<text x="51.3" y="169.7">33</text>
<text x="51.3" y="172.2">34</text>
<text x="93.1" y="172.2">1</text>
<text x="101.5" y="172.2">2</text>
<text x="116.9" y="170.1">TTMSPT0</text>
<text x="119.5" y="172.6">TTSF0</text>
<text x="131.2" y="169.7">1</text>
<text x="131.2" y="172.2">3</text>
<text x="139.6" y="169.7">2</text>
<text x="139.6" y="172.2">4</text>
<text x="144.9" y="170.1">TTFF0</text>
<text x="144.9" y="172.6">TTFR0</text>
<text x="38" y="174.8">17</text>
<text x="38" y="177.3">18</text>
<text x="51.3" y="174.8">35</text>
<text x="51.3" y="177.3">36</text>
<text x="93.1" y="174.8">3</text>
<text x="93.1" y="177.3">5</text>
<text x="93.1" y="179.9">7</text>
<text x="101.5" y="174.8">4</text>
<text x="101.5" y="177.3">6</text>
<text x="101.5" y="179.9">8</text>
<text x="119.5" y="177.7">TTINIT0</text>
<text x="119.5" y="175.1">TTSR0</text>
<text x="131.2" y="174.8">5</text>
<text x="131.2" y="177.3">7</text>
<text x="131.2" y="179.9">9</text>
<text x="139.6" y="174.8">6</text>
<text x="139.6" y="177.3">8</text>
<text x="139.6" y="179.9">10</text>
<text x="144.9" y="177.7">TTREWC0</text>
<text x="144.9" y="175.1">TTSEL0</text>
<text x="92.1" y="184.9">11</text>
<text x="93.1" y="182.4">9</text>
<text x="101.5" y="182.4">10</text>
<text x="101.5" y="184.9">12</text>
<text x="116.9" y="182.8">RWDINGA0</text>
<text x="119.5" y="180.2">MANEN0</text>
<text x="119.5" y="185.3">TIMA0</text>
<text x="130" y="184.9">13</text>
<text x="130.1" y="182.4">11</text>
<text x="139.6" y="182.4">12</text>
<text x="139.6" y="184.9">14</text>
<text x="144.9" y="182.8">TOR0</text>
<text x="144.9" y="185.3">TTBOTA0</text>
<text x="144.9" y="180.2">TTRDY0</text>
</g>
<g font-size="1.8" fill="#808080">
<text x="85.8" y="32.9" transform="rotate(-90 85.8 32.9)">VCC</text>
<text x="108.7" y="32.9" transform="rotate(-90 108.7 32.9)">VCC</text>
<text x="149.3" y="32.9" transform="rotate(-90 149.3 32.9)">VCC</text>
<text x="184.9" y="32.9" transform="rotate(-90 184.9 32.9)">VCC</text>
<text x="230.6" y="32.9" transform="rotate(-90 230.6 32.9)">VCC</text>
<text x="85.8" y="45.6" transform="rotate(-90 85.8 45.6)">GND</text>
<text x="108.7" y="45.6" transform="rotate(-90 108.7 45.6)">GND</text>
<text x="149.3" y="45.6" transform="rotate(-90 149.3 45.6)">GND</text>
<text x="184.9" y="45.6" transform="rotate(-90 184.9 45.6)">GND</text>
<text x="230.6" y="45.6" transform="rotate(-90 230.6 45.6)">GND</text>
<text x="195.7" y="74.2">RDDATA0, RDCLK0 must stay</text>
<text x="195.7" y="76.1">on PA16, PA17 for SERCOM1</text>
<text x="83.9" y="172.6">WTA00</text>
<text x="106.8" y="172.6">RTA00</text>
<text x="81.4" y="177.7">WRENAB0</text>
<text x="83.9" y="175.1">WTA10</text>
<text x="106.8" y="175.1">RTA10</text>
<text x="106.8" y="177.7">WRDATA</text>
<text x="81.4" y="185.3">DATDET0</text>
<text x="81.4" y="180.2">CARTWE0</text>
<text x="81.4" y="182.8">TTEOTA0</text>
<text x="106.8" y="185.3">RDCLK0</text>
<text x="106.8" y="182.8">RDDATA0</text>
<text x="106.8" y="180.2">LPEW0</text>
</g>
</svg>
